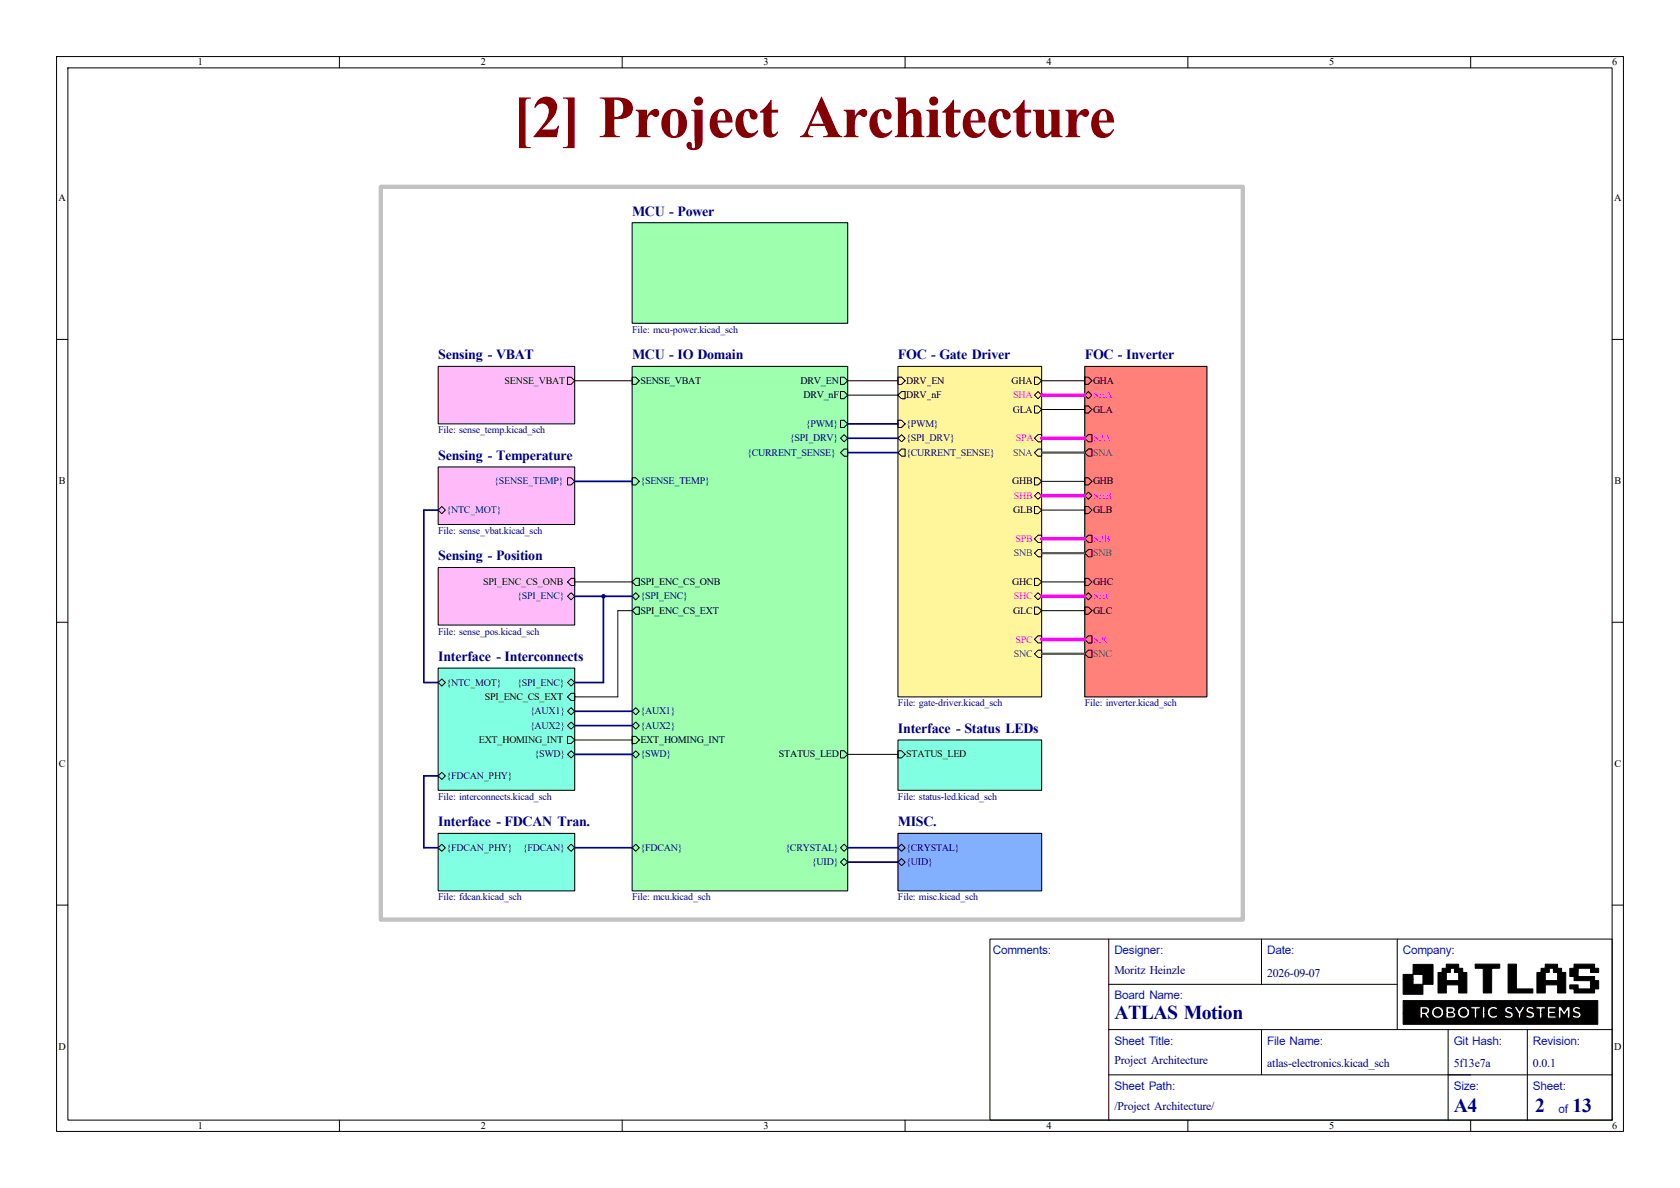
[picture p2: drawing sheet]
<svg xmlns="http://www.w3.org/2000/svg" width="297mm" height="210mm" viewBox="0 0 297 210" stroke-linecap="round" stroke-linejoin="round" font-family="sans-serif">
<g fill="none" stroke="#000" stroke-width=".18">
<path d="M10 10h277v190h-277zM12 12h273v186h-273zM60 10v2M110 10v2M160 10v2M210 10v2M260 10v2M111.8 39.4h38.1v17.8h-38.1zM10 60h2M77.5 64.8h24.1v10.1h-24.1zM100.3 66.7h.7l.6 .6-.6 .6h-.7zM101.6 67.3h10.2"/>
<path d="M111.8 64.8h38.1v92.7h-38.1zM111.8 66.7h.6l.6 .6-.6 .6h-.6zM148.6 77.5l.6-.7 .7 .7-.7 .6zM148.6 74.3h.6l.7 .6-.7 .7h-.6zM148.6 69.2h.6l.7 .7-.7 .6h-.6zM148.6 66.7h.6l.7 .6-.7 .6h-.6zM149.2 79.4h.7v1.2h-.7l-.6-.6zM149.9 67.3h8.8M149.9 69.9h8.8M158.7 64.8h25.4v58.4h-25.4zM158.7 77.5l.7-.7 .6 .7-.6 .6zM158.7 74.3h.7l.6 .6-.6 .7h-.7z"/>
<path d="M158.7 66.7h.7l.6 .6-.6 .6h-.7zM159.4 79.4h.6v1.2h-.6l-.7-.6zM159.4 69.2h.6v1.3h-.6l-.7-.6zM182.9 66.7h.6l.6 .6-.6 .6h-.6zM182.9 69.9l.6-.7 .6 .7-.6 .6zM182.9 71.8h.6l.6 .6-.6 .6h-.6zM183.5 79.4h.6v1.2h-.6l-.6-.6zM183.5 76.8h.6v1.3h-.6l-.6-.6zM184.1 67.3h7.7M184.1 72.4h7.7M191.8 64.8h21.6v58.4h-21.6zM191.8 66.7h.6l.6 .6-.6 .6h-.6z"/>
<path d="M191.8 71.8h.6l.6 .6-.6 .6h-.6zM191.8 69.9l.6-.7 .6 .7-.6 .6zM192.4 79.4h.6v1.2h-.6l-.6-.6zM192.4 76.8h.6v1.3h-.6l-.6-.6zM285 60h2M77.5 82.6h24.1v10.1h-24.1zM77.5 90.2l.6-.7 .6 .7-.6 .6zM100.3 84.5h.7l.6 .6-.6 .6h-.7zM111.8 84.5h.6l.6 .6-.6 .6h-.6zM182.9 84.5h.6l.6 .6-.6 .6h-.6zM182.9 89.5h.6l.6 .7-.6 .6h-.6zM183.5 87l.6 .6-.6 .7-.6-.7z"/>
<path d="M183.5 94.6h.6v1.3h-.6l-.6-.6zM183.5 97.2h.6v1.2h-.6l-.6-.6zM184.1 85.1h7.7M184.1 90.2h7.7M191.8 87.6l.6-.6 .6 .6-.6 .7zM191.8 89.5h.6l.6 .7-.6 .6h-.6zM191.8 84.5h.6l.6 .6-.6 .6h-.6zM192.4 97.2h.6v1.2h-.6l-.6-.6zM192.4 94.6h.6v1.3h-.6l-.6-.6zM10 110h2M77.5 118.1h24.1v21.6h-24.1zM77.5 100.3h24.1v10.2h-24.1z"/>
<path d="M100.3 105.4l.7-.6 .6 .6-.6 .6zM101 102.2h.6v1.3h-.6l-.7-.6zM101.6 102.9h10.2M111.8 105.4l.6-.6 .6 .6-.6 .6zM111.8 108h-2.6v15.2h-7.6M112.4 102.2h.6v1.3h-.6l-.6-.6zM112.4 107.3h.6v1.3h-.6l-.6-.6zM182.9 107.3h.6l.6 .7-.6 .6h-.6zM182.9 105.4l.6-.6 .6 .6-.6 .6zM182.9 102.2h.6l.6 .7-.6 .6h-.6zM183.5 114.9h.6v1.3h-.6l-.6-.6zM183.5 112.4h.6v1.3h-.6l-.6-.7z"/>
<path d="M184.1 102.9h7.7M184.1 108h7.7M191.8 105.4l.6-.6 .6 .6-.6 .6zM191.8 107.3h.6l.6 .7-.6 .6h-.6zM191.8 102.2h.6l.6 .7-.6 .6h-.6zM192.4 114.9h.6v1.3h-.6l-.6-.6zM192.4 112.4h.6v1.3h-.6l-.6-.7zM285 110h2M77.5 120.7l.6-.7 .6 .7-.6 .6zM77.5 137.2l.6-.7 .6 .7-.6 .6zM100.3 128.3l.7-.7 .6 .7-.6 .6zM100.3 125.7l.7-.6 .6 .6-.6 .7z"/>
<path d="M100.3 133.4l.7-.7 .6 .7-.6 .6zM100.3 130.2h.7l.6 .6-.6 .6h-.7zM100.3 120.7l.7-.7 .6 .7-.6 .6zM100.3 123.2l.7-.6h.6v1.2h-.6zM101.6 130.8h10.2M111.8 125.7l.6-.6 .6 .6-.6 .7zM111.8 128.3l.6-.7 .6 .7-.6 .6zM111.8 130.2h.6l.6 .6-.6 .6h-.6zM111.8 133.4l.6-.7 .6 .7-.6 .6zM148.6 132.7h.6l.7 .7-.7 .6h-.6zM149.9 133.4h8.8M158.7 130.8h25.4v8.9h-25.4z"/>
<path d="M158.7 132.7h.7l.6 .7-.6 .6h-.7zM77.5 147.3h24.1v10.2h-24.1zM77.5 149.9l.6-.7 .6 .7-.6 .6zM100.3 149.9l.7-.7 .6 .7-.6 .6zM111.8 149.9l.6-.7 .6 .7-.6 .6zM148.6 152.4l.6-.6 .7 .6-.7 .6zM148.6 149.9l.6-.7 .7 .7-.7 .6zM158.7 147.3h25.4v10.2h-25.4zM158.7 149.9l.7-.7 .6 .7-.6 .6zM158.7 152.4l.7-.6 .6 .6-.6 .6zM10 160h2M175 166h110v32h-110z"/>
<path d="M196 174h51M196 166v32M223 166v8M247 166v16M285 160h2M60 198v2M110 198v2M160 198v2M196 190h89M196 182h89M210 198v2M223 182v8"/>
<path d="M256 182v16M260 198v2M270 182v16"/>
</g>
<g fill="#000" stroke="#000" stroke-width=".18">
<path d="M251.5 178.4h.5a.31 .31 0 0 1 .3 .4 .31 .31 0 0 1-.5 .1l-.3 .1zM248.1 172.3h1.7v-1.8h3.5v3.5h-1.7v1.8h-3.5v-2.7h1.7v.9h1.8v-1.7h-1.8v.8h-1.7zM256.1 178.4h.6l.1 .2-.7 .2zM256.1 179.1a.62 .62 0 0 1 .8 .3l-.1 .2h-.7zM254.2 171.9h1.5v1.4h2.2v-1.4h-.8v-.4a.3 .3 0 0 0 0-.3 .3 .3 0 0 0-.4 0h-.3v.7h-1.5l.1-.7h.7v-.8l2.2 .1v.7h.7v.7h.7v3.6h-1.4v-1.4h-2.2v1.4h-1.5zM260.8 170.4h4.3v.7l-1.4 .1v4.3h-1.5v-4.3h-1.4zM266.6 170.4h1.5v4.4h2.9v.7h-4.4zM271.7 171.9h1.5v1.4h2.2v-1.4h-.8v-.7h-.7v.7h-1.5v-.7h.8v-.8l2.2 .1v.7h.7v.7h.7v3.6h-1.4v-1.4h-2.2v1.4h-1.5zM277.5 171.2h.8v-.8h3.6v.8h.7v.7h-1.4v-.7h-2.2v1.4h2.9v.7h.7v1.5h-.7v.7h-3.6v-.7h-.8v-.7h1.5v.7h2.2v-1.4l-2.9-.1v-.7h-.8zM248.1 176.9h34.4v4.2h-34.4v-1.9h2.9l.1 .8h.4v-.7h.3l.5 .7h.2h.3l-.5-.7 .4-.4h.4v.2a1.08 1.08 0 0 0 1.1 .9 1.08 1.08 0 0 0 1-1h.4v1h.9a.59 .59 0 0 0 .8-.3 .59 .59 0 0 0-.3-.8h.7a1.07 1.07 0 0 0 1.4 1.1 1.07 1.07 0 0 0 .3-1.9h.6v.3h.6v1.6h.5v-1h1v1h.4v-1h.4a1.07 1.07 0 0 0 .7 1 1.07 1.07 0 0 0 1.2-.3h1.1l.1 .1a.82 .82 0 0 0 1 .2 .82 .82 0 0 0 .5-.9l-1-.6a.54 .54 0 0 1 .7 0l.3-.3-.4-.2h.6l.3 .6a1.37 1.37 0 0 1 .4 1.4h.5v-.3h.8a1 1 0 0 0 1.6-.2 .8 .8 0 0 0-.9-.8l-.2-.2 .1-.1 .2-.1 .5 .2 .2-.4h.3v.2l.6 .1v1.6h.5v-1h1v1h1.5v-.4h-1.1v-.4h1v-.2h.5v1h.5v-1.3l.5 .8 .6-.8v1.3h.5v-.3h.3a.88 .88 0 0 0 .9 .3 .88 .88 0 0 0 .7-.7 1.14 1.14 0 0 0-1-.7l-.1-.1a.54 .54 0 0 1 .8 0l.3-.3a.85 .85 0 0 0-1.5 .3 1.1 1.1 0 0 0 1 .8l.1 .1a.64 .64 0 0 1-.9 0l-.3 .3h-.3v-1.8h-.5l-.6 .9-.5-.9h-.5v1.1h-.5v-.2h-1v-.4h1.1v-.5h-1.5v1.1h-1v-.6h.6v-.5h-1.7v.2h-.3a.77 .77 0 0 0-1-.1 .77 .77 0 0 0-.3 .9l.9 .5a.52 .52 0 0 1-.8 0l-.3 .3h-.8v-.5l.7-1.2-.5-.1-.5 .8-.4-.8h-1.3a.64 .64 0 0 0-.9 .5 .64 .64 0 0 0 .7 .8l.4 .2a.39 .39 0 0 1-.3 .2 .39 .39 0 0 1-.4-.1l-.2-.1-.3 .3h-1.1l-.3-.3a.65 .65 0 0 1-.9-.1 .65 .65 0 0 1 0-.9 .65 .65 0 0 1 1 .1l.2-.3h-.1a1.08 1.08 0 0 0-1.1-.2 1.08 1.08 0 0 0-.7 1h-.4v-1.1h-.4v1.1h-1v-.6h.6v-.5h-1.7v.2h-.6a1.08 1.08 0 0 0-1.7 .8h-.6l.1-.2a.67 .67 0 0 0-.2-.7 .67 .67 0 0 0-.8 0l-.6-.1v1.1h-.4v-.2a1.09 1.09 0 0 0-1.1-.9 1.09 1.09 0 0 0-1 1h-.4v-.1a.82 .82 0 0 0-1.1-.8h-.6v1.2h-2.9z"/>
<circle cx="254.2" cy="179" r=".63"/>
<circle cx="258.8" cy="179" r=".63"/>
</g>
<path d="M158.7 64.8h25.4v58.4h-25.4z" fill="#fff69b" stroke="#fff69b" stroke-width=".18"/>
<g fill="#9effaf" stroke="#9effaf" stroke-width=".18">
<path d="M111.8 39.4h38.1v17.8h-38.1z"/>
<path d="M111.8 64.8h38.1v92.7h-38.1z"/>
</g>
<path d="M158.7 147.3h25.4v10.2h-25.4z" fill="#83afff" stroke="#83afff" stroke-width=".18"/>
<g fill="#81ffe2" stroke="#81ffe2" stroke-width=".18">
<path d="M158.7 130.8h25.4v8.9h-25.4z"/>
<path d="M77.5 147.3h24.1v10.2h-24.1z"/>
<path d="M77.5 118.1h24.1v21.6h-24.1z"/>
</g>
<g fill="#ffbafa" stroke="#ffbafa" stroke-width=".18">
<path d="M77.5 82.6h24.1v10.1h-24.1z"/>
<path d="M77.5 100.3h24.1v10.2h-24.1z"/>
<path d="M77.5 64.8h24.1v10.1h-24.1z"/>
</g>
<path d="M191.8 64.8h21.6v58.4h-21.6z" fill="#ff817a" stroke="#ff817a" stroke-width=".18"/>
<g fill="none" stroke="#000084" stroke-width=".3">
<path d="M149.9 74.9h8.8M149.9 77.5h8.8M77.5 90.2h-2.6v30.5h2.6M101.6 85.1h10.2M149.9 80h8.8M101.6 105.4h10.2M106.7 105.4v15.3h-5.1M77.5 137.2h-2.6v12.7h2.6M101.6 128.3h10.2M101.6 133.4h10.2M101.6 125.7h10.2M101.6 149.9h10.2"/>
<path d="M149.9 149.9h8.8M149.9 152.4h8.8"/>
</g>
<path d="M184.1 69.9h7.7M184.1 77.5h7.7M184.1 87.6h7.7M184.1 95.3h7.7M184.1 113h7.7M184.1 105.4h7.7" fill="none" stroke="#f0f" stroke-width=".63"/>
<path d="M184.1 97.8h7.7M184.1 80h7.7M184.1 115.6h7.7" fill="none" stroke="#484848" stroke-width=".38"/>
<path d="M67.3 33h152.4v129.6h-152.4z" fill="none" stroke="#c2c2c2" stroke-width=".76"/>
<circle cx="106.7" cy="105.4" r=".3" fill="#000084" stroke="#000084" stroke-width=".18"/>
<text font-size="10.6" fill="#840000" x="90.6" y="24.3">[2] Project Architecture</text>
<g font-size="3.5" fill="#00007f">
<text x="197" y="180.1">ATLAS Motion</text>
<text x="257" y="196.6">A4</text>
<text x="271.4" y="196.6">2</text>
<text x="278" y="196.6">13</text>
</g>
<g font-size="2.5" fill="#000084">
<text x="111.8" y="38.1">MCU - Power</text>
<text x="77.5" y="63.5">Sensing - VBAT</text>
<text x="111.8" y="63.5">MCU - IO Domain</text>
<text x="158.7" y="63.5">FOC - Gate Driver</text>
<text x="191.8" y="63.5">FOC - Inverter</text>
<text x="77.5" y="81.3">Sensing - Temperature</text>
<text x="77.5" y="99.1">Sensing - Position</text>
<text x="77.5" y="116.8">Interface - Interconnects</text>
<text x="158.7" y="129.5">Interface - Status LEDs</text>
<text x="77.5" y="146.1">Interface - FDCAN Tran.</text>
<text x="158.7" y="146.1">MISC.</text>
</g>
<g font-size="2.1" fill="#00f">
<text x="175.5" y="168.7">Comments:</text>
<text x="197" y="168.7">Designer:</text>
<text x="224" y="168.7">Date:</text>
<text x="248" y="168.7">Company:</text>
<text x="197" y="176.7">Board Name:</text>
<text x="197" y="184.7">Sheet Title:</text>
<text x="224" y="184.7">File Name:</text>
<text x="257" y="184.7">Git Hash:</text>
<text x="271" y="184.7">Revision:</text>
<text x="197" y="192.7">Sheet Path:</text>
<text x="257" y="192.7">Size:</text>
<text x="271" y="192.7">Sheet:</text>
<text x="275.5" y="196.7">of</text>
</g>
<g font-size="2.1" fill="#00007f">
<text x="197" y="172.2">Moritz Heinzle</text>
<text x="224" y="172.7">2026-09-07</text>
<text x="197" y="188.2">Project Architecture</text>
<text x="224" y="188.7">atlas-electronics.kicad_sch</text>
<text x="257" y="188.7">5f13e7a</text>
<text x="271" y="188.7">0.0.1</text>
<text x="197" y="196.2">/Project Architecture/</text>
</g>
<g font-size="1.8">
<text x="35" y="11.6">1</text>
<text x="85" y="11.6">2</text>
<text x="135" y="11.6">3</text>
<text x="185" y="11.6">4</text>
<text x="235" y="11.6">5</text>
<text x="285" y="11.6">6</text>
<text x="10.3" y="35.6">A</text>
<text x="285.3" y="35.6">A</text>
<text x="89.2" y="67.9">SENSE_VBAT</text>
<text x="113.2" y="67.9">SENSE_VBAT</text>
<text x="141.5" y="67.9">DRV_EN</text>
<text x="142" y="70.4">DRV_nF</text>
<text x="160.2" y="67.9">DRV_EN</text>
<text x="160.2" y="70.4">DRV_nF</text>
<text x="178.8" y="67.9">GHA</text>
<text x="193.2" y="67.9">GHA</text>
<text x="179" y="72.9">GLA</text>
<text x="193.2" y="72.9">GLA</text>
<text x="10.4" y="85.6">B</text>
<text x="178.9" y="85.6">GHB</text>
<text x="193.2" y="85.6">GHB</text>
<text x="285.4" y="85.6">B</text>
<text x="179.1" y="90.7">GLB</text>
<text x="193.2" y="90.7">GLB</text>
<text x="85.4" y="103.4">SPI_ENC_CS_ONB</text>
<text x="113.2" y="103.4">SPI_ENC_CS_ONB</text>
<text x="178.9" y="103.4">GHC</text>
<text x="193.2" y="103.4">GHC</text>
<text x="113.2" y="108.5">SPI_ENC_CS_EXT</text>
<text x="179.1" y="108.5">GLC</text>
<text x="193.2" y="108.5">GLC</text>
<text x="85.7" y="123.7">SPI_ENC_CS_EXT</text>
<text x="84.6" y="131.4">EXT_HOMING_INT</text>
<text x="113.2" y="131.4">EXT_HOMING_INT</text>
<text x="10.4" y="135.6">C</text>
<text x="137.7" y="133.9">STATUS_LED</text>
<text x="160.2" y="133.9">STATUS_LED</text>
<text x="285.4" y="135.6">C</text>
<text x="10.3" y="185.6">D</text>
<text x="285.3" y="185.6">D</text>
<text x="35" y="199.6">1</text>
<text x="85" y="199.6">2</text>
<text x="135" y="199.6">3</text>
<text x="185" y="199.6">4</text>
<text x="235" y="199.6">5</text>
<text x="285" y="199.6">6</text>
</g>
<g font-size="1.8" fill="#000084">
<text x="111.8" y="58.8">File: mcu-power.kicad_sch</text>
<text x="77.5" y="76.6">File: sense_temp.kicad_sch</text>
<text x="142.4" y="75.5">{PWM}</text>
<text x="160.2" y="75.5">{PWM}</text>
<text x="132.1" y="80.6">{CURRENT_SENSE}</text>
<text x="139.6" y="78">{SPI_DRV}</text>
<text x="160.2" y="80.6">{CURRENT_SENSE}</text>
<text x="160.2" y="78">{SPI_DRV}</text>
<text x="87.4" y="85.6">{SENSE_TEMP}</text>
<text x="113.2" y="85.6">{SENSE_TEMP}</text>
<text x="77.5" y="94.4">File: sense_vbat.kicad_sch</text>
<text x="78.9" y="90.7">{NTC_MOT}</text>
<text x="91.4" y="106">{SPI_ENC}</text>
<text x="113.2" y="106">{SPI_ENC}</text>
<text x="77.5" y="112.2">File: sense_pos.kicad_sch</text>
<text x="78.9" y="121.2">{NTC_MOT}</text>
<text x="91.4" y="121.2">{SPI_ENC}</text>
<text x="158.7" y="124.9">File: gate-driver.kicad_sch</text>
<text x="191.8" y="124.9">File: inverter.kicad_sch</text>
<text x="93.7" y="128.8">{AUX2}</text>
<text x="93.7" y="126.3">{AUX1}</text>
<text x="113.2" y="126.3">{AUX1}</text>
<text x="113.2" y="128.8">{AUX2}</text>
<text x="78.9" y="137.7">{FDCAN_PHY}</text>
<text x="94.5" y="133.9">{SWD}</text>
<text x="113.2" y="133.9">{SWD}</text>
<text x="77.5" y="141.4">File: interconnects.kicad_sch</text>
<text x="158.7" y="141.4">File: status-led.kicad_sch</text>
<text x="78.9" y="150.4">{FDCAN_PHY}</text>
<text x="92.4" y="150.4">{FDCAN}</text>
<text x="113.2" y="150.4">{FDCAN}</text>
<text x="138.8" y="150.4">{CRYSTAL}</text>
<text x="143.5" y="153">{UID}</text>
<text x="160.2" y="150.4">{CRYSTAL}</text>
<text x="160.2" y="153">{UID}</text>
<text x="77.5" y="159.2">File: fdcan.kicad_sch</text>
<text x="111.8" y="159.2">File: mcu.kicad_sch</text>
<text x="158.7" y="159.2">File: misc.kicad_sch</text>
</g>
<g font-size="1.8" fill="#f0f">
<text x="179.1" y="70.4">SHA</text>
<text x="193.2" y="70.4">SHA</text>
<text x="179.6" y="78">SPA</text>
<text x="193.2" y="78">SPA</text>
<text x="179.2" y="88.2">SHB</text>
<text x="193.2" y="88.2">SHB</text>
<text x="179.5" y="95.8">SPB</text>
<text x="193.2" y="95.8">SPB</text>
<text x="179.2" y="106">SHC</text>
<text x="193.2" y="106">SHC</text>
<text x="179.5" y="113.6">SPC</text>
<text x="193.2" y="113.6">SPC</text>
</g>
<g font-size="1.8" fill="#484848">
<text x="179.1" y="80.6">SNA</text>
<text x="193.2" y="80.6">SNA</text>
<text x="179.2" y="98.3">SNB</text>
<text x="193.2" y="98.3">SNB</text>
<text x="179.2" y="116.1">SNC</text>
<text x="193.2" y="116.1">SNC</text>
</g>
</svg>
